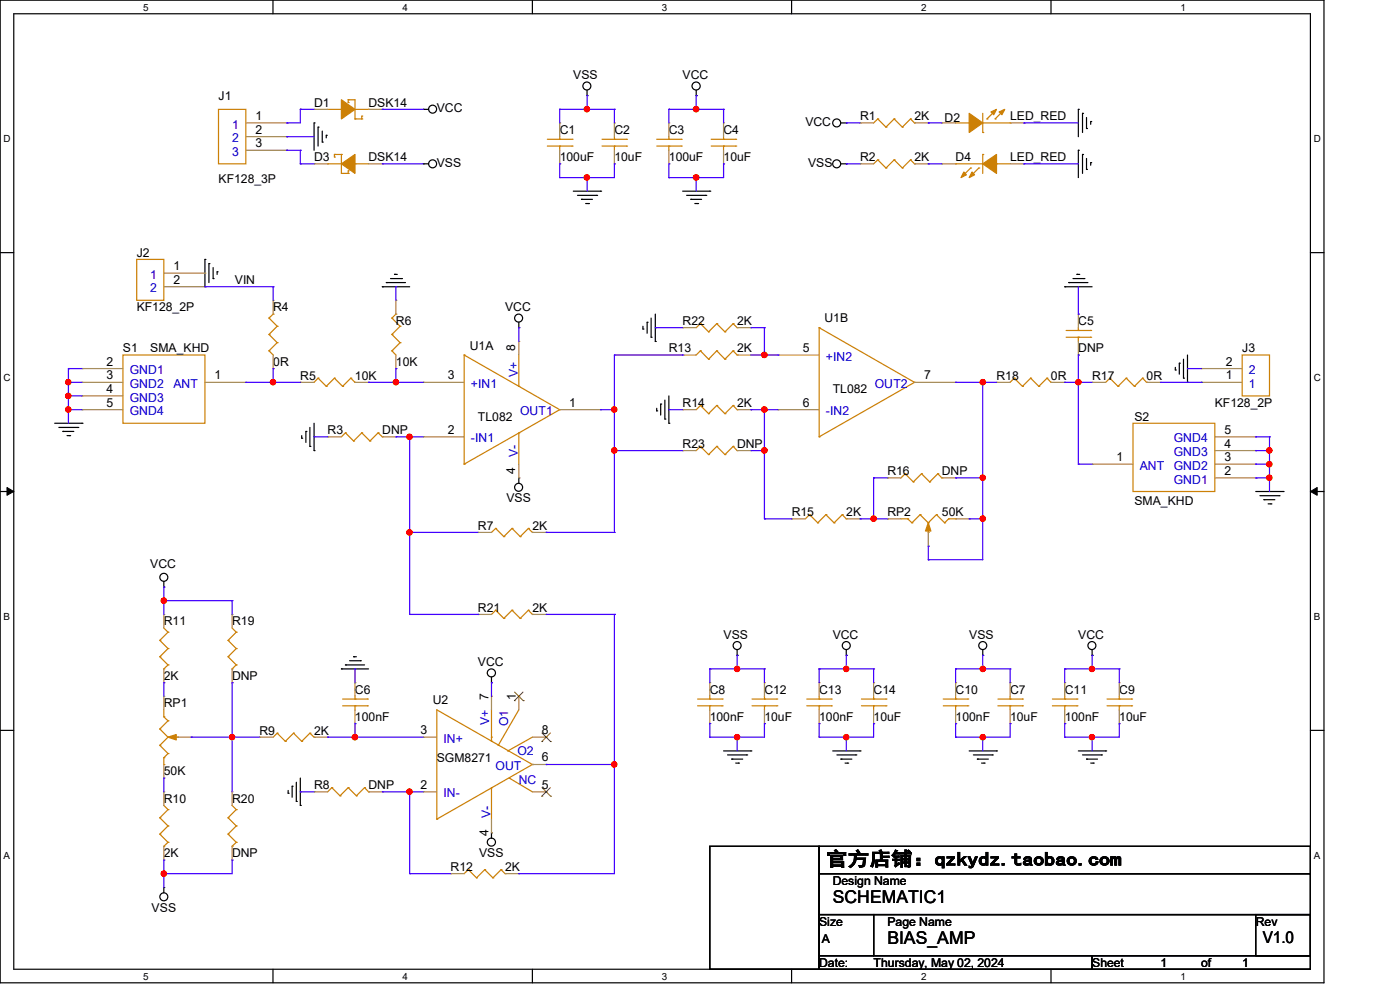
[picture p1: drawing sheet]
<svg xmlns="http://www.w3.org/2000/svg" width="297mm" height="210mm" viewBox="0 0 297 210" stroke-linecap="round" stroke-linejoin="round" font-family="sans-serif">
<path d="M0 0h280.9v208.5h-280.9zM2.9 2.9h275.1v202.7h-275.1z" fill="none" stroke="#000" stroke-width=".25"/>
<g fill="#fff">
<path d="M30.4 .3h1.1v2.4h-1.1z"/>
<path d="M30.4 205.9h1.1v2.3h-1.1z"/>
</g>
<path d="M57.9 0v2.9M57.9 205.6v2.9" fill="none" stroke="#000" stroke-width=".25"/>
<g fill="#fff">
<path d="M85.4 .3h1.1v2.4h-1.1z"/>
<path d="M85.4 205.9h1.1v2.3h-1.1z"/>
</g>
<path d="M112.9 0v2.9M112.9 205.6v2.9" fill="none" stroke="#000" stroke-width=".25"/>
<g fill="#fff">
<path d="M140.4 .3h1.2v2.4h-1.2z"/>
<path d="M140.4 205.9h1.2v2.3h-1.2z"/>
</g>
<path d="M167.9 0v2.9M167.9 205.6v2.9" fill="none" stroke="#000" stroke-width=".25"/>
<g fill="#fff">
<path d="M195.4 .3h1.2v2.4h-1.2z"/>
<path d="M195.4 205.9h1.2v2.3h-1.2z"/>
</g>
<path d="M223 0v2.9M223 205.6v2.9" fill="none" stroke="#000" stroke-width=".25"/>
<g fill="#fff">
<path d="M250.4 .3h1.2v2.4h-1.2z"/>
<path d="M250.4 205.9h1.2v2.3h-1.2z"/>
<path d="M.8 28.2h1.4v2.4h-1.4z"/>
<path d="M278.7 28.2h1.5v2.4h-1.5z"/>
<path d="M.8 78.9h1.4v2.3h-1.4z"/>
<path d="M278.7 78.9h1.5v2.3h-1.5z"/>
</g>
<path d="M0 53.6h2.9M278 53.6h2.9" fill="none" stroke="#000" stroke-width=".25"/>
<g fill="#fff">
<path d="M.8 129.6h1.3v2.3h-1.3z"/>
<path d="M278.7 129.6h1.4v2.3h-1.4z"/>
</g>
<path d="M0 104.3h2.9M278 104.3h2.9" fill="none" stroke="#000" stroke-width=".25"/>
<path d="M1.5 103.4l1.4 .9-1.4 .8zM278 104.3l1.4-.9v1.7z" fill="#000" stroke="#000" stroke-width=".21"/>
<g fill="#fff">
<path d="M.8 180.3h1.3v2.3h-1.3z"/>
<path d="M278.7 180.3h1.4v2.3h-1.4z"/>
</g>
<g fill="none" stroke="#000" stroke-width=".25">
<path d="M124.5 19.1v1.2M147.7 19.1v1.2M66.6 26.1h.1M66.6 26.1v5.8M67.5 27h.1M67.5 27v4M68.4 30.1h.1M68.4 27.8v2.3M69.2 28.7h.1M69.2 28.7v.6M89.8 34.8h.1M89.8 23.2h.1"/>
<path d="M89.8 34.8h1.1M89.8 23.2h1.1M124.5 20.3h.1M147.7 20.3h.1M178.4 26.1h1.1M178.4 34.8h1.1M179.5 26.1h.1M179.5 34.8h.1M228.8 23.2h.1M228.8 31.9h.1M228.8 23.2v5.8M228.8 31.9v5.8"/>
<path d="M229.7 24h.1M229.7 32.8h.1M229.7 24v4.1M229.7 32.8v4M230.5 27.3h.1M230.5 35.9h.1M230.5 24.9v2.4M230.5 33.6v2.3M231.4 25.8h.1M231.4 34.5h.1M231.4 25.8v.6M231.4 34.5v.6"/>
<path d="M43.5 55h.1M43.5 55v5.8M44.3 55.9h.1M44.3 55.9v4M45.2 59.1h.1M45.2 56.8v2.3M46.1 57.7h.1M46.1 57.7v.5M82 59.9h.1M82 59.9h4M82.8 59.1h2.4M83.7 58.2h.1"/>
<path d="M83.7 58.2h.6M85.2 59.1h.1M121.6 40.6h5.8M122.5 41.4h4.1M123.4 42.3h.1M123.4 42.3h2.3M124.2 43.2h.6M124.8 43.2h.1M126.6 41.4h.1M127.4 40.6h.1M144.8 40.6h5.8M145.7 41.4h4"/>
<path d="M146.6 42.3h.1M146.6 42.3h2.2M147.4 43.2h.6M148 43.2h.1M149.7 41.4h.1M150.6 40.6h.1M226.7 59.9h.1M226.7 59.9h4.1M227.6 59.1h2.4M228.5 58.2h.1M228.5 58.2h.6M230 59.1h.1"/>
<path d="M81.1 60.8h.1M81.1 60.8h5.8M110.1 69.5h.1M110.1 68.4v1.1M136.4 69.8h.1M136.4 69.2v.6M137.3 68.4h.1M137.3 68.4v2.3M138.1 71.5h.1M138.1 67.5v4M139 72.4h.1M139 66.6v5.8"/>
<path d="M225.9 60.8h.1M225.9 60.8h5.8M249.3 78.5h.1M249.3 77.9v.6M250.2 77h.1M250.2 77v2.4M251.1 76.2v4M251.9 75.3v5.8M11.6 89.8h5.8M12.5 90.7h4M13.3 91.5h.1M13.3 91.5h2.4"/>
<path d="M14.2 92.4h.6M14.8 92.4h.1M16.5 90.7h.1M17.4 89.8h.1M64 93h.1M64 92.4v.6M64.9 91.5h.1M64.9 91.5v2.4M65.7 94.7h.1M65.7 90.7v4M66.6 95.6h.1M66.6 89.8v5.8"/>
<path d="M139.3 87.2h.1M139.3 86.6v.6M140.2 85.7h.1M140.2 85.7v2.4M141.1 88.9h.1M141.1 84.9v4M141.9 89.8h.1M141.9 84v5.8M251.1 80.2h.1M251.9 81.1h.1M110.1 101.4h.1M110.1 101.4v1.1"/>
<path d="M266.4 104.3h5.8M267.3 105.2h4.1M268.1 106h.1M268.1 106h2.4M269 106.9h.6M269.6 106.9h.1M271.4 105.2h.1M272.2 104.3h.1M34.8 124.5h.1M34.8 123.4v1.1M75 139.3h.1M75 139.3h.6"/>
<path d="M156.4 139h.1M156.4 137.8v1.2M179.5 139h.1M179.5 137.8v1.2M208.5 139h.1M208.5 137.8v1.2M231.7 139h.1M231.7 137.8v1.2M0 154.9h2.9M72.4 141.9h.1M72.4 141.9h5.8M73.3 141.1h.1"/>
<path d="M73.3 141.1h4M74.2 140.2h2.3M76.5 140.2h.1M104.3 144.8h.1M104.3 143.6v1.2M153.5 159.3h5.8M159.3 159.3h.1M176.7 159.3h5.8M182.5 159.3h.1M205.6 159.3h5.8M211.4 159.3h.1M228.8 159.3h5.8"/>
<path d="M234.6 159.3h.1M278 154.9h2.9M61.1 168.3h.1M61.1 167.7v.6M62 166.8h.1M62 166.8v2.3M62.9 170h.1M62.9 165.9v4.1M63.7 170.9h.1M63.7 165.1v5.8M104.3 176.7h.1M104.3 176.7v1.1"/>
<path d="M150.6 179.5h23.2v26.1h-23.2zM154.3 160.1h4.1M155.2 161h.1M155.2 161h2.4M156.1 161.9h.6M156.7 161.9h.1M158.4 160.1h.1M173.8 179.5h104.2v5.8h-104.2zM177.5 160.1h4.1M178.4 161h.1M178.4 161h2.3M179.3 161.9h.5"/>
<path d="M179.8 161.9h.1M181.6 160.1h.1M206.5 160.1h4M207.3 161h.1M207.3 161h2.4M208.2 161.9h.6M208.8 161.9h.1M210.5 160.1h.1M229.7 160.1h4M230.5 161h.1M230.5 161h2.3M231.4 161.9h.5"/>
<path d="M231.9 161.9h.1M233.7 160.1h.1M34.8 188.3h.1M34.8 188.3v1.1M173.8 185.3h104.2v8.7h-104.2zM173.8 194h11.5v8.7h-11.5zM185.3 194h92.7v8.7h-92.7zM266.4 194h11.6v8.7h-11.6zM173.8 202.7h57.9v2.9h-57.9zM231.7 202.7h46.3v2.9h-46.3z"/>
<circle cx="124.5" cy="18.2" r=".85"/>
<circle cx="147.7" cy="18.3" r=".86"/>
<circle cx="91.8" cy="34.8" r=".85"/>
<circle cx="91.8" cy="23.2" r=".85"/>
<circle cx="177.5" cy="26.1" r=".85"/>
<circle cx="177.5" cy="34.8" r=".85"/>
<circle cx="110" cy="67.5" r=".85"/>
<circle cx="110" cy="103.4" r=".85"/>
<circle cx="34.8" cy="122.5" r=".85"/>
<circle cx="156.4" cy="136.9" r=".85"/>
<circle cx="179.5" cy="136.9" r=".85"/>
<circle cx="208.5" cy="136.9" r=".85"/>
<circle cx="231.6" cy="136.9" r=".85"/>
<circle cx="104.3" cy="142.8" r=".86"/>
<circle cx="104.3" cy="178.7" r=".86"/>
<circle cx="34.8" cy="190.2" r=".85"/>
</g>
<g fill="none" stroke="#cc8006" stroke-width=".25">
<path d="M46.4 23.2h5.8v11.6h-5.8zM69.5 34.8h.1M69.5 34.8h2.9M69.5 23.2h2.9M71 32.8h.1M71 33.3h.1M71 32.8h1.4M71 32.8v.5M72.4 23.2h.1M72.4 32.8h.1M72.4 32.8v4h1.5M73.9 21.2h.1"/>
<path d="M73.9 21.8h.1M73.9 36.8h.1M73.9 36.2h.1M73.9 21.2h1.4v4M73.9 21.2v.6M73.9 36.2v.6M75.3 25.2h.1M75.3 34.8h.1M75.3 34.8h2.9M75.3 23.2h2.9M75.3 25.2h1.5M76.8 25.2h.1"/>
<path d="M76.8 24.6h.1M76.8 24.6v.6M78.2 23.2h.1M116.1 31h5.3M116.1 29.5h5.3M118.7 29.5h.1M118.7 31h.1M118.7 29v.5M118.7 31v.9M121.4 31h.1M121.4 29.5h.1M127.7 31h5.2"/>
<path d="M127.7 29.5h5.2M130.3 29.5h.1M130.3 31h.1M130.3 29v.5M130.3 31v.9M132.9 31h.1M132.9 29.5h.1M139.3 31h5.2M139.3 29.5h5.2M141.9 29.5h.1M141.9 31h.1M141.9 29v.5"/>
<path d="M141.9 31v.9M144.5 31h.1M144.5 29.5h.1M150.9 31h5.2M150.9 29.5h5.2M153.5 29.5h.1M153.5 31h.1M153.5 29v.5M153.5 31v.9M156.1 31h.1M156.1 29.5h.1M186.2 33.9h.1"/>
<path d="M186.2 25.2h.1M186.2 33.9l-.9 .9M186.2 33.9l1.8 1.7M186.2 25.2l-.9 .9M186.2 25.2l1.8 1.8M188 35.6h.1M188 27h.1M189.7 33.9h.1M189.7 25.2h.1M189.7 33.9l-1.7 1.7M189.7 33.9l1.7 1.7M189.7 25.2l-1.7 1.8"/>
<path d="M189.7 25.2l1.7 1.8M191.4 35.6h.1M191.4 27h.1M193.2 33.9h.1M193.2 25.2h.1M193.2 33.9l-1.8 1.7M193.2 33.9l.8 .9M193.2 25.2l-1.8 1.8M193.2 25.2l.8 .9M194 34.8h.1M194 26.1h.1M202.7 34.8h.1"/>
<path d="M202.7 34.8h5.8M202.7 26.1h2.9M205.6 26.1h.1M205.9 35.6h.1M205.9 35.6l-1.7 1.8M207.6 35.6h.1M207.6 35.6l-1.7 1.8M208.5 32.8h.1M208.5 28.1h.1M208.5 24v4.1M208.5 32.8v4M208.5 26.1h5.8"/>
<path d="M209.4 25.2h.1M211.1 25.2h.1M211.1 23.5l-1.7 1.7M211.4 34.8h.1M211.4 34.8h2.9M212.9 23.5l-1.8 1.7M214.3 26.1h.1M29 55h5.8v8.7h-5.8zM26.1 75.3h17.4v14.5h-17.4zM57.1 74.4h.1M57.1 71h.1M57.1 67.5h.1"/>
<path d="M57.1 74.4l.9 .9M57.1 71l1.7 1.7M57.1 67.5l1.7 1.7M58 66.6h.1M58 66.6l-.9 .9M58.8 72.7h.1M58.8 69.2h.1M58.8 72.7l-1.7 1.7M58.8 69.2l-1.7 1.8M83.1 74.4h.1M83.1 71h.1M83.1 67.5h.1"/>
<path d="M83.1 74.4l.9 .9M83.1 71l1.8 1.7M83.1 67.5l1.8 1.7M84 66.6h.1M84 66.6l-.9 .9M84.9 72.7h.1M84.9 69.2h.1M84.9 72.7l-1.8 1.7M84.9 69.2l-1.8 1.8M98.5 75.3h.1M98.5 75.3l20.2 11.6M98.5 75.3v23.2"/>
<path d="M110.1 75.3v6.7M148.6 74.4h.1M148.6 68.7h.1M148.6 74.4l-.9 .9M148.6 74.4l1.7 1.8M148.6 68.7l-.9 .8M148.6 68.7l1.7 1.7M150.3 76.2h.1M150.3 70.4h.1M152.1 74.4h.1M152.1 68.7h.1M152.1 68.7l-1.8 1.7"/>
<path d="M152.1 74.4l-1.8 1.8M152.1 74.4l1.7 1.8M152.1 68.7l1.7 1.7M153.8 76.2h.1M153.8 70.4h.1M155.5 74.4h.1M155.5 68.7h.1M155.5 68.7l-1.7 1.7M155.5 74.4l-1.7 1.8M155.5 74.4l.9 .9M155.5 68.7l.9 .8M156.4 75.3h.1"/>
<path d="M156.4 69.5h.1M173.8 69.5h.1M173.8 69.5v23.2M173.8 69.5l20.2 11.6M226.2 71.5h5.2M226.2 70.1h5.2M228.8 70.1h.1M228.8 71.5h.1M228.8 69.5v.6M228.8 71.5v.9M231.4 71.5h.1M231.4 70.1h.1"/>
<path d="M263.5 75.3h5.8v8.7h-5.8zM67.5 80.2h.1M67.5 80.2l-.9 .9M67.5 80.2l1.7 1.8M69.2 82h.1M71 80.2h.1M71 80.2l-1.8 1.8M71 80.2l1.7 1.8M72.7 82h.1M73.3 91.8h.1M73.3 91.8l-.9 .9M73.3 91.8l1.7 1.8"/>
<path d="M74.4 80.2h.1M74.4 80.2l-1.7 1.8M74.4 80.2l.9 .9M75 93.6h.1M75.3 81.1h.1M76.8 91.8h.1M76.8 91.8l-1.8 1.8M76.8 91.8l1.7 1.8M78.5 93.6h.1M80.2 91.8h.1M80.2 91.8l-1.7 1.8M80.2 91.8l.9 .9"/>
<path d="M81.1 92.7h.1M98.5 98.5h.1M110.1 82h.1M110.1 91.8h.1M110.1 91.8v6.7M118.7 86.9h.1M118.7 86.9l-20.2 11.6M148.6 94.7h.1M148.6 86h.1M148.6 94.7l-.9 .9M148.6 94.7l1.7 1.7M148.6 86l-.9 .9"/>
<path d="M148.6 86l1.7 1.8M150.3 96.4h.1M150.3 87.8h.1M152.1 94.7h.1M152.1 86h.1M152.1 94.7l-1.8 1.7M152.1 94.7l1.7 1.7M152.1 86l-1.8 1.8M152.1 86l1.7 1.8M153.8 96.4h.1M153.8 87.8h.1M155.5 94.7h.1"/>
<path d="M155.5 86h.1M155.5 86l-1.7 1.8M155.5 94.7l-1.7 1.7M155.5 94.7l.9 .9M155.5 86l.9 .9M156.4 95.6h.1M156.4 86.9h.1M173.8 92.7h.1M194 81.1h.1M194 81.1l-20.2 11.6M215.2 80.2h.1M215.2 80.2l-.9 .9"/>
<path d="M215.2 80.2l1.7 1.8M216.9 82h.1M218.7 80.2h.1M218.7 80.2l-1.8 1.8M218.7 80.2l1.7 1.8M220.4 82h.1M222.1 80.2h.1M222.1 80.2l-1.7 1.8M222.1 80.2l.9 .9M223 81.1h.1M235.5 80.2h.1M235.5 80.2l-.9 .9"/>
<path d="M235.5 80.2l1.7 1.8M237.2 82h.1M238.9 80.2h.1M238.9 80.2l-1.7 1.8M238.9 80.2l1.8 1.8M240.4 89.8h17.3v14.5h-17.3zM240.7 82h.1M242.4 80.2h.1M242.4 80.2l-1.7 1.8M242.4 80.2l.8 .9M243.2 81.1h.1M105.2 112.1h.1"/>
<path d="M105.2 112.1l-.9 .8M105.2 112.1l1.7 1.7M106.9 113.8h.1M108.6 112.1h.1M108.6 112.1l-1.7 1.7M108.6 112.1l1.8 1.7M110.4 113.8h.1M112.1 112.1h.1M112.1 112.1l-1.7 1.7M112.1 112.1l.8 .8M112.9 112.9h.1M171.7 109.2h.1"/>
<path d="M171.7 109.2l-.8 .9M171.7 109.2l1.8 1.7M173.5 110.9h.1M175.2 109.2h.1M175.2 109.2l-1.7 1.7M175.2 109.2l1.8 1.7M177 110.9h.1M178.7 109.2h.1M178.7 109.2l-1.7 1.7M178.7 109.2l.8 .9M179.5 110.1h.1M191.1 110.1h1.5"/>
<path d="M192 100.5h.1M192 100.5l-.9 .9M192 100.5l1.8 1.7M192.6 110.1h.1M192.6 110.1l.9 .8M193.5 110.9h.1M193.8 102.2h.1M195.2 109.2h.1M195.2 109.2l-1.7 1.7M195.2 109.2l1.7 1.7M195.5 100.5h.1M195.5 100.5l-1.7 1.7"/>
<path d="M195.5 100.5l1.7 1.7M196.9 110.9h.1M196.9 112.9h.1M196.9 112.4v.5M197.2 102.2h.1M198.7 109.2h.1M198.7 109.2l-1.8 1.7M198.7 109.2l1.7 1.7M199 100.5h.1M199 100.5l-1.8 1.7M199 100.5l.8 .9M199.8 101.4h.1"/>
<path d="M200.4 110.9h.1M201.3 110.1h.1M201.3 110.1h1.4M201.3 110.1l-.9 .8M202.7 110.1h.1M33.9 135.8h.1M33.9 139.3h.1M33.9 135.8l1.7 1.8M33.9 139.3l1.7 1.8M34.8 133.2l.8 .9M35.6 134.1h.1M35.6 137.6h.1"/>
<path d="M35.6 134.1l-1.7 1.7M35.6 137.6l-1.7 1.7M48.4 135.8h.1M48.4 139.3h.1M48.4 135.8l1.7 1.8M48.4 139.3l1.7 1.8M49.2 133.2l.9 .9M50.1 134.1h.1M50.1 137.6h.1M50.1 134.1l-1.7 1.7M50.1 137.6l-1.7 1.7M105.2 129.5h.1"/>
<path d="M105.2 129.5l-.9 .8M105.2 129.5l1.7 1.7M106.9 131.2h.1M108.6 129.5h.1M108.6 129.5l-1.7 1.7M108.6 129.5l1.8 1.7M110.4 131.2h.1M112.1 129.5h.1M112.1 129.5l-1.7 1.7M112.1 129.5l.8 .8M112.9 130.3h.1M33.9 154.6h.1"/>
<path d="M33.9 158.1h.1M33.9 154.6l1.7 1.8M33.9 158.1l1.7 1.8M34.8 152.1h.1M34.8 141.9h.1M34.8 150.6v1.5M34.8 152.1l.8 .8M35.6 152.9h.1M35.6 156.4h.1M35.6 159.9h.1M35.6 141.1h.1M35.6 152.9l-1.7 1.7"/>
<path d="M35.6 156.4l-1.7 1.7M35.6 159.9l-.8 .8M35.6 141.1l-.8 .8M37.1 156.4h.6M37.7 156.4h.1M49.2 141.9h.1M50.1 141.1h.1M50.1 141.1l-.9 .8M58.8 155.5h.1M58.8 155.5l1.7 1.8M58.8 155.5l-.8 .9M60.5 157.3h.1"/>
<path d="M62.3 155.5h.1M62.3 155.5l1.7 1.8M62.3 155.5l-1.8 1.8M64 157.3h.1M65.7 155.5h.1M65.7 155.5l-1.7 1.8M65.7 155.5l.9 .9M66.6 156.4h.1M72.7 149.7h5.2M72.7 148.3h5.2M75.3 148.3h.1M75.3 149.7h.1"/>
<path d="M75.3 147.7v.6M75.3 149.7v.9M77.9 149.7h.1M77.9 148.3h.1M104.3 156.4h.1M104.3 157.3h.1M104.3 150.6v6.7M105.7 158.1h.1M107.7 159.3h.1M110.1 150.6l-4.4 7.5M112.9 156.4l-5.2 2.9M148 149.7h5.2"/>
<path d="M148 148.3h5.2M150.6 148.3h.1M150.6 149.7h.1M150.6 147.7v.6M150.6 149.7v.9M153.2 149.7h.1M153.2 148.3h.1M159.6 149.7h5.2M159.6 148.3h5.2M162.2 148.3h.1M162.2 149.7h.1M162.2 147.7v.6"/>
<path d="M162.2 149.7v.9M164.8 149.7h.1M164.8 148.3h.1M171.2 149.7h5.2M171.2 148.3h5.2M173.8 148.3h.1M173.8 149.7h.1M173.8 147.7v.6M173.8 149.7v.9M176.4 149.7h.1M176.4 148.3h.1M182.8 149.7h5.2"/>
<path d="M182.8 148.3h5.2M185.3 148.3h.1M185.3 149.7h.1M185.3 147.7v.6M185.3 149.7v.9M188 149.7h.1M188 148.3h.1M200.1 149.7h5.2M200.1 148.3h5.2M202.7 148.3h.1M202.7 149.7h.1M202.7 147.7v.6"/>
<path d="M202.7 149.7v.9M205.3 149.7h.1M205.3 148.3h.1M211.7 149.7h5.2M211.7 148.3h5.2M214.3 148.3h.1M214.3 149.7h.1M214.3 147.7v.6M214.3 149.7v.9M216.9 149.7h.1M216.9 148.3h.1M223.3 149.7h5.2"/>
<path d="M223.3 148.3h5.2M225.9 148.3h.1M225.9 149.7h.1M225.9 147.7v.6M225.9 149.7v.9M228.5 149.7h.1M228.5 148.3h.1M234.9 149.7h5.2M234.9 148.3h5.2M237.4 148.3h.1M237.4 149.7h.1M237.4 147.7v.6"/>
<path d="M237.4 149.7v.9M240.1 149.7h.1M240.1 148.3h.1M33.9 173.5h.1M33.9 177h.1M33.9 173.5l1.7 1.7M33.9 177l1.7 1.7M34.8 160.7h.1M34.8 162.2h.1M34.8 179.5h.1M34.8 160.7v1.5M34.8 170.9l.8 .8"/>
<path d="M35.6 171.7h.1M35.6 175.2h.1M35.6 178.7h.1M35.6 171.7l-1.7 1.8M35.6 175.2l-1.7 1.8M35.6 178.7l-.8 .8M48.4 173.5h.1M48.4 177h.1M48.4 173.5l1.7 1.7M48.4 177l1.7 1.7M49.2 179.5h.1M49.2 170.9l.9 .8"/>
<path d="M50.1 171.7h.1M50.1 175.2h.1M50.1 178.7h.1M50.1 171.7l-1.7 1.8M50.1 175.2l-1.7 1.8M50.1 178.7l-.9 .8M70.4 167.1h.1M70.4 167.1l-.9 .9M70.4 167.1l1.7 1.7M72.1 168.8h.1M73.9 167.1h.1M73.9 167.1l-1.8 1.7"/>
<path d="M73.9 167.1l1.7 1.7M75.6 168.8h.1M77.3 167.1h.1M77.3 167.1l-1.7 1.7M77.3 167.1l.9 .9M78.2 168h.1M92.7 173.8h.1M104.3 167.1h.1M104.3 167.1v6.7M108 165.1h.1M108 165.1l4.9 2.9M112.9 162.2h.1"/>
<path d="M112.9 162.2l-20.2-11.6v23.2M112.9 162.2l-20.2 11.6M99.4 184.5h.1M99.4 184.5l-.9 .8M99.4 184.5l1.7 1.7M101.1 186.2h.1M102.8 184.5h.1M102.8 184.5l-1.7 1.7M102.8 184.5l1.8 1.7M104.6 186.2h.1M106.3 184.5h.1M106.3 184.5l-1.7 1.7"/>
<path d="M106.3 184.5l.8 .8M107.1 185.3h.1"/>
</g>
<g fill="none" stroke="#a84" stroke-width=".25">
<path d="M52.2 26.1h8.6M52.2 29h8.6M52.2 31.9h8.6M60.8 26.1h.1M60.8 29h.1M60.8 31.9h.1M66.6 23.2h.1M66.6 34.8h.1M66.6 34.8h2.9M66.6 23.2h2.9M78.2 34.8h2.9M78.2 23.2h2.9"/>
<path d="M81.1 23.2h.1M81.1 34.8h.1M118.7 26.1h.1M118.7 34.8h.1M118.7 26.1v2.9M118.7 31.9v2.9M130.3 26.1h.1M130.3 34.8h.1M130.3 26.1v2.9M130.3 31.9v2.9M141.9 26.1h.1M141.9 34.8h.1"/>
<path d="M141.9 26.1v2.9M141.9 31.9v2.9M153.5 26.1h.1M153.5 34.8h.1M153.5 26.1v2.9M153.5 31.9v2.9M182.5 34.8h.1M182.5 26.1h.1M182.5 34.8h2.8M182.5 26.1h2.8M194 34.8h2.9M194 26.1h2.9"/>
<path d="M196.9 34.8h.1M196.9 26.1h.1M199.8 34.8h.1M199.8 26.1h.1M199.8 34.8h2.9M199.8 26.1h2.9M214.3 34.8h2.9M214.3 26.1h2.9M217.2 34.8h.1M217.2 26.1h.1M34.8 58h8.7M43.5 58h.1"/>
<path d="M17.4 78.2h.1M17.4 78.2h8.7M34.8 60.8h8.7M43.5 60.8h.1M58 78.2h.1M58 63.7h.1M58 63.7v2.9M58 75.3v2.9M84 78.2h.1M84 63.7h.1M84 63.7v2.9M84 75.3v2.9"/>
<path d="M110.1 72.4h.1M110.1 72.4v2.9M144.8 75.3h.1M144.8 69.5h.1M144.8 75.3h2.9M144.8 69.5h2.9M156.4 75.3h2.9M156.4 69.5h2.9M159.3 75.3h.1M159.3 69.5h.1M165.1 75.3h.1M165.1 75.3h8.7"/>
<path d="M228.8 66.6h.1M228.8 75.3h.1M228.8 66.6v2.9M228.8 72.4v2.9M254.8 78.2h.1M254.8 78.2h8.7M17.4 81.1h.1M17.4 84h.1M17.4 86.9h.1M17.4 81.1h8.7M17.4 84h8.7M17.4 86.9h8.7"/>
<path d="M43.5 81.1h8.7M52.2 81.1h.1M63.7 81.1h.1M63.7 81.1h2.9M69.5 92.7h.1M69.5 92.7h2.9M75.3 81.1h2.9M78.2 81.1h.1M81.1 92.7h2.9M84 92.7h.1M89.8 81.1h.1M89.8 92.7h.1"/>
<path d="M89.8 92.7h8.7M89.8 81.1h8.7M110.1 98.5v2.9M118.7 86.9h8.7M127.4 86.9h.1M144.8 95.6h.1M144.8 86.9h.1M144.8 95.6h2.9M144.8 86.9h2.9M156.4 95.6h2.9M156.4 86.9h2.9M159.3 95.6h.1"/>
<path d="M159.3 86.9h.1M165.1 86.9h.1M165.1 86.9h8.7M194 81.1h8.7M202.7 81.1h.1M211.4 81.1h.1M211.4 81.1h2.9M223 81.1h2.9M225.9 81.1h.1M231.7 98.5h.1M231.7 81.1h.1M231.7 98.5h8.7"/>
<path d="M231.7 81.1h2.9M243.2 81.1h3M246.2 81.1h.1M254.8 81.1h.1M254.8 81.1h8.7M257.7 98.5h8.7M257.7 95.6h8.7M257.7 92.7h8.7M266.4 98.5h.1M266.4 95.6h.1M266.4 92.7h.1M101.4 112.9h.1"/>
<path d="M101.4 112.9h2.9M110.1 101.4h.1M112.9 112.9h3M115.9 112.9h.1M168 110.1h.1M168 110.1h2.9M179.5 110.1h3M182.5 110.1h.1M188.3 101.4h.1M188.3 110.1h.1M188.3 101.4h2.8M188.3 110.1h2.8"/>
<path d="M196.9 115.9h.1M196.9 112.9v3M199.8 101.4h2.9M202.7 101.4h.1M202.7 110.1h2.9M205.6 110.1h.1M257.7 101.4h8.7M266.4 101.4h.1M34.8 130.3h.1M34.8 130.3v2.9M49.2 130.3h.1M49.2 130.3v2.9"/>
<path d="M101.4 130.3h.1M101.4 130.3h2.9M112.9 130.3h3M115.9 130.3h.1M34.8 147.7h.1M34.8 144.8h.1M34.8 141.9v2.9M34.8 147.7v2.9M37.7 156.4h2.9M40.6 156.4h.1M49.2 144.8h.1M49.2 141.9v2.9"/>
<path d="M55 156.4h.1M55 156.4h3M66.6 156.4h2.9M69.5 156.4h.1M75.3 144.8h.1M75.3 153.5h.1M75.3 144.8v2.9M75.3 150.6v2.9M89.8 156.4h.1M89.8 156.4h2.9M104.3 147.7h.1M104.3 147.7v2.9"/>
<path d="M110.1 147.7h.1M110.1 147.7v2.9M112.9 156.4h3M115.9 156.4h.1M150.6 144.8h.1M150.6 153.5h.1M150.6 144.8v2.9M150.6 150.6v2.9M162.2 144.8h.1M162.2 153.5h.1M162.2 144.8v2.9M162.2 150.6v2.9"/>
<path d="M173.8 144.8h.1M173.8 153.5h.1M173.8 144.8v2.9M173.8 150.6v2.9M185.3 144.8h.1M185.3 153.5h.1M185.3 144.8v2.9M185.3 150.6v2.9M202.7 144.8h.1M202.7 153.5h.1M202.7 144.8v2.9M202.7 150.6v2.9"/>
<path d="M214.3 144.8h.1M214.3 153.5h.1M214.3 144.8v2.9M214.3 150.6v2.9M225.9 144.8h.1M225.9 153.5h.1M225.9 144.8v2.9M225.9 150.6v2.9M237.4 144.8h.1M237.4 153.5h.1M237.4 144.8v2.9M237.4 150.6v2.9"/>
<path d="M34.8 165.1h.1M34.8 168h.1M34.8 162.2v2.9M34.8 168v2.9M34.8 179.5v3M49.2 168h.1M49.2 168v2.9M49.2 179.5v3M66.6 168h.1M66.6 168h2.9M78.2 168h2.9M81.1 168h.1"/>
<path d="M89.8 168h.1M89.8 168h2.9M104.3 176.7h.1M104.3 173.8v2.9M112.9 168h3M112.9 162.2h3M115.9 168h.1M115.9 162.2h.1M34.8 182.5h.1M49.2 182.5h.1M95.6 185.3h.1M95.6 185.3h2.9"/>
<path d="M107.1 185.3h3M110.1 185.3h.1"/>
</g>
<path d="M109.1 148.6h.1M109.2 146.8l1.8 1.8M111 146.8l-1.9 1.8M111 148.6h.1M114.9 157.3h.1M115 155.5l1.8 1.8M116.8 155.5l-1.9 1.8M116.8 157.3h.1M114.9 168.9h.1M115 167.1l1.8 1.8M116.8 167.1l-1.9 1.8M116.8 168.9h.1" fill="none" stroke="#804000" stroke-width=".21"/>
<g fill="#cc8006" stroke="#cc8006" stroke-width=".25">
<path d="M35.6 156.4l1.8-.6v1.2z"/>
<path d="M196.9 110.9l.6 1.7h-1.2z"/>
<path d="M208.5 34.8l2.9-2v4z" fill-rule="evenodd"/>
<path d="M204.5 36.5l.5 .6-1.1 .6z" fill-rule="evenodd"/>
<path d="M206.2 36.5l.6 .6-1.2 .6z" fill-rule="evenodd"/>
<path d="M72.4 21.2l2.9 2-2.9 2z" fill-rule="evenodd"/>
<path d="M205.6 24l2.9 2.1-2.9 2z" fill-rule="evenodd"/>
<path d="M212 23.7l1.1-.5-.5 1.1z" fill-rule="evenodd"/>
<path d="M210.2 23.7l1.2-.5-.6 1.1z" fill-rule="evenodd"/>
<path d="M72.4 34.8l2.9-2v4z" fill-rule="evenodd"/>
</g>
<g fill="none" stroke="#4200ff" stroke-width=".25">
<path d="M60.8 31.9h.1M60.8 26.1h.1M60.8 29h.1M60.8 31.9h2.9M60.8 29h5.8M63.7 31.9h.1M63.7 34.8h.1M63.7 23.2h.1M63.7 23.2v2.9h-2.9M63.7 34.8h2.9M63.7 23.2h2.9M63.7 31.9v2.9"/>
<path d="M81.1 34.8h.1M81.1 23.2h.1M81.1 34.8h8.7M81.1 23.2h8.7M118.7 23.2h.1M118.7 34.8h.1M118.7 37.7h.1M118.7 23.2h11.6M118.7 23.2v2.9M118.7 34.8v2.9M124.5 20.3h.1M124.5 23.2h.1"/>
<path d="M124.5 37.7h.1M124.5 20.3v2.9M124.5 37.7v2.9M130.3 23.2h.1M130.3 34.8h.1M130.3 23.2v2.9M130.3 34.8v2.9h-11.6M141.9 23.2h.1M141.9 34.8h.1M141.9 37.7h.1M141.9 23.2h11.6M141.9 23.2v2.9"/>
<path d="M141.9 34.8v2.9M147.7 20.3h.1M147.7 23.2h.1M147.7 37.7h.1M147.7 20.3v2.9M147.7 37.7v2.9M153.5 23.2h.1M153.5 34.8h.1M153.5 34.8v2.9h-11.6M153.5 23.2v2.9M179.5 26.1h.1M179.5 34.8h.1"/>
<path d="M179.5 26.1h3M179.5 34.8h3M196.9 26.1h.1M196.9 34.8h.1M196.9 26.1h2.9M196.9 34.8h2.9M217.2 26.1h.1M217.2 34.8h.1M217.2 26.1h11.6M217.2 34.8h11.6M14.5 78.2h.1M14.5 78.2h2.9"/>
<path d="M14.5 78.2v11.6M43.5 60.8h.1M43.5 60.8h14.5M58 60.8h.1M58 78.2h.1M58 60.8v2.9M58 78.2v2.9M84 78.2h.1M84 60.8h.1M84 60.8v2.9M84 78.2v2.9M110.1 69.5h.1"/>
<path d="M110.1 69.5v2.9M130.3 75.3h.1M130.3 75.3v37.6M130.3 75.3h14.5M139 69.5h.1M139 69.5h5.8M144.8 75.3h.1M159.3 75.3h5.8M159.3 69.5h2.9M162.2 75.3h.1M162.2 69.5h.1M162.2 69.5v5.8"/>
<path d="M165.1 75.3h.1M228.8 75.3h.1M228.8 66.6h.1M228.8 60.8v5.8M228.8 75.3v23.2M251.9 78.2h.1M251.9 78.2h2.9M14.5 81.1h.1M14.5 84h.1M14.5 86.9h.1M14.5 81.1h2.9M14.5 84h2.9"/>
<path d="M14.5 86.9h2.9M52.2 81.1h.1M52.2 81.1h11.5M58 81.1h.1M66.6 92.7h.1M66.6 92.7h2.9M78.2 81.1h.1M78.2 81.1h11.6M84 92.7h.1M84 81.1h.1M84 92.7h5.8M86.9 92.7h.1"/>
<path d="M86.9 92.7v37.6h14.5M127.4 86.9h.1M127.4 86.9h2.9M130.3 95.6h.1M130.3 95.6h14.5M141.9 86.9h.1M141.9 86.9h2.9M159.3 86.9h.1M159.3 86.9h5.8M159.3 95.6h2.9M162.2 95.6h.1M162.2 86.9h.1"/>
<path d="M162.2 86.9v23.2M202.7 81.1h.1M202.7 81.1h8.7M208.5 81.1h.1M208.5 81.1v37.6h-11.6M225.9 81.1h.1M225.9 81.1h5.8M228.8 98.5h.1M228.8 81.1h.1M228.8 98.5h2.9M246.2 81.1h8.6M254.8 81.1h.1"/>
<path d="M266.4 92.7h.1M266.4 95.6h.1M266.4 98.5h.1M266.4 92.7h2.9M266.4 95.6h2.9M266.4 98.5h2.9M269.3 92.7h.1M269.3 95.6h.1M269.3 98.5h.1M269.3 92.7v11.6M86.9 112.9h.1M86.9 112.9h14.5"/>
<path d="M115.9 112.9h.1M115.9 112.9h14.4M130.3 112.9h.1M162.2 110.1h.1M162.2 110.1h5.8M182.5 110.1h.1M182.5 110.1h5.8M185.3 101.4h.1M185.3 110.1h.1M185.3 101.4h3M185.3 101.4v8.7M196.9 115.9h.1"/>
<path d="M196.9 118.7h.1M196.9 115.9v2.8M202.7 101.4h.1M202.7 101.4h5.8M205.6 110.1h.1M205.6 110.1h2.9M208.5 101.4h.1M208.5 110.1h.1M266.4 101.4h.1M266.4 101.4h2.9M269.3 101.4h.1M34.8 124.5h.1"/>
<path d="M34.8 127.4h.1M34.8 124.5v5.8M34.8 127.4h14.4M49.2 127.4h.1M49.2 127.4v2.9M101.4 130.3h.1M115.9 130.3h14.4M130.3 130.3h.1M130.3 130.3v55h-20.2M156.4 139h.1M156.4 139v2.9M179.5 139h.1"/>
<path d="M179.5 139v2.9M208.5 139h.1M208.5 139v2.9M231.7 139h.1M231.7 139v2.9M34.8 144.8h.1M34.8 144.8v2.9M40.6 156.4h.1M40.6 156.4h14.4M49.2 144.8h.1M49.2 156.4h.1M49.2 144.8v23.2"/>
<path d="M69.5 156.4h.1M69.5 156.4h20.3M75.3 141.9h.1M75.3 153.5h.1M75.3 156.4h.1M75.3 141.9v2.9M75.3 153.5v2.9M104.3 144.8h.1M104.3 144.8v2.9M150.6 141.9h.1M150.6 153.5h.1M150.6 156.4h.1"/>
<path d="M150.6 141.9h11.6M150.6 141.9v2.9M150.6 153.5v2.9M156.4 141.9h.1M156.4 156.4h.1M156.4 156.4v2.9M162.2 141.9h.1M162.2 153.5h.1M162.2 141.9v2.9M162.2 153.5v2.9h-11.6M173.8 141.9h.1M173.8 153.5h.1"/>
<path d="M173.8 156.4h.1M173.8 141.9h11.5M173.8 141.9v2.9M173.8 153.5v2.9M179.5 141.9h.1M179.5 156.4h.1M179.5 156.4v2.9M185.3 141.9h.1M185.3 153.5h.1M185.3 141.9v2.9M185.3 153.5v2.9h-11.5M202.7 141.9h.1"/>
<path d="M202.7 153.5h.1M202.7 156.4h.1M202.7 141.9h11.6M202.7 141.9v2.9M202.7 153.5v2.9M208.5 141.9h.1M208.5 156.4h.1M208.5 156.4v2.9M214.3 141.9h.1M214.3 153.5h.1M214.3 153.5v2.9h-11.6M214.3 141.9v2.9"/>
<path d="M225.9 141.9h.1M225.9 153.5h.1M225.9 156.4h.1M225.9 141.9h11.5M225.9 141.9v2.9M225.9 153.5v2.9M231.7 141.9h.1M231.7 156.4h.1M231.7 156.4v2.9M237.4 141.9h.1M237.4 153.5h.1M237.4 153.5v2.9h-11.5"/>
<path d="M237.4 141.9v2.9M34.8 165.1h.1M34.8 165.1v2.9M63.7 168h.1M63.7 168h2.9M81.1 168h.1M81.1 168h8.7M86.9 168h.1M86.9 168v17.3M115.9 162.2h.1M115.9 162.2h14.4M130.3 162.2h.1"/>
<path d="M34.8 182.5h.1M34.8 185.3h.1M34.8 182.5v5.8M49.2 182.5h.1M49.2 182.5v2.8h-14.4M86.9 185.3h.1M86.9 185.3h8.7M110.1 185.3h.1"/>
</g>
<g fill="#f00" stroke="#f00" stroke-width=".25">
<circle cx="14.5" cy="81.1" r=".55"/>
<circle cx="14.5" cy="84" r=".55"/>
<circle cx="14.5" cy="86.9" r=".55"/>
<circle cx="147.7" cy="23.2" r=".56"/>
<circle cx="147.7" cy="37.6" r=".56"/>
<circle cx="124.5" cy="23.2" r=".55"/>
<circle cx="124.5" cy="37.6" r=".55"/>
<circle cx="269.3" cy="95.5" r=".55"/>
<circle cx="269.3" cy="101.3" r=".55"/>
<circle cx="269.3" cy="98.5" r=".55"/>
<circle cx="57.9" cy="81.1" r=".55"/>
<circle cx="162.2" cy="86.9" r=".56"/>
<circle cx="185.3" cy="110" r=".55"/>
<circle cx="208.5" cy="81.1" r=".55"/>
<circle cx="86.9" cy="112.9" r=".55"/>
<circle cx="86.9" cy="92.7" r=".55"/>
<circle cx="162.2" cy="75.3" r=".56"/>
<circle cx="228.8" cy="81.1" r=".55"/>
<circle cx="34.8" cy="185.3" r=".55"/>
<circle cx="34.8" cy="127.4" r=".55"/>
<circle cx="49.2" cy="156.4" r=".55"/>
<circle cx="208.5" cy="110" r=".55"/>
<circle cx="208.5" cy="101.3" r=".55"/>
<circle cx="208.5" cy="141.9" r=".55"/>
<circle cx="231.6" cy="141.9" r=".55"/>
<circle cx="208.5" cy="156.4" r=".55"/>
<circle cx="231.6" cy="156.4" r=".55"/>
<circle cx="84" cy="81.1" r=".55"/>
<circle cx="75.3" cy="156.4" r=".56"/>
<circle cx="86.9" cy="167.9" r=".55"/>
<circle cx="156.4" cy="141.9" r=".55"/>
<circle cx="179.5" cy="141.9" r=".55"/>
<circle cx="156.4" cy="156.4" r=".55"/>
<circle cx="179.5" cy="156.4" r=".55"/>
<circle cx="130.3" cy="162.2" r=".55"/>
<circle cx="130.3" cy="86.9" r=".55"/>
<circle cx="162.2" cy="95.5" r=".56"/>
<circle cx="130.3" cy="95.5" r=".55"/>
</g>
<text font-size="4" x="175.2" y="183.6">官方店铺：qzkydz.taobao.com</text>
<g font-size="3.7">
<text x="176.7" y="191.6">SCHEMATIC1</text>
<text x="188.3" y="200.3">BIAS_AMP</text>
</g>
<text font-size="3.5" x="267.9" y="200">V1.0</text>
<g font-size="2.6">
<text x="121.6" y="16.8">VSS</text>
<text x="144.8" y="16.8">VCC</text>
<text x="46.4" y="21.2">J1</text>
<text x="66.6" y="22.6">D1</text>
<text x="78.2" y="22.6">DSK14</text>
<text x="92.7" y="23.8">VCC</text>
<text x="54.2" y="25.4">1</text>
<text x="54.2" y="28.4">2</text>
<text x="118.7" y="28.4">C1</text>
<text x="130.3" y="28.4">C2</text>
<text x="141.9" y="28.4">C3</text>
<text x="153.5" y="28.4">C4</text>
<text x="170.9" y="26.7">VCC</text>
<text x="182.5" y="25.5">R1</text>
<text x="194" y="25.5">2K</text>
<text x="200.4" y="25.8">D2</text>
<text x="214.3" y="25.5">LED_RED</text>
<text x="54.2" y="31.2">3</text>
<text x="66.6" y="34.2">D3</text>
<text x="78.2" y="34.2">DSK14</text>
<text x="92.7" y="35.3">VSS</text>
<text x="118.7" y="34.2">100uF</text>
<text x="130.3" y="34.2">10uF</text>
<text x="141.9" y="34.2">100uF</text>
<text x="153.5" y="34.2">10uF</text>
<text x="171.4" y="35.3">VSS</text>
<text x="182.5" y="34.2">R2</text>
<text x="194" y="34.2">2K</text>
<text x="202.7" y="34.2">D4</text>
<text x="214.3" y="34.2">LED_RED</text>
<text x="46.4" y="38.8">KF128_3P</text>
<text x="29" y="54.5">J2</text>
<text x="36.8" y="57.3">1</text>
<text x="36.8" y="60.2">2</text>
<text x="49.8" y="60.2">VIN</text>
<text x="29" y="66">KF128_2P</text>
<text x="58" y="66">R4</text>
<text x="84" y="69">R6</text>
<text x="107.1" y="66">VCC</text>
<text x="144.8" y="69">R22</text>
<text x="156.4" y="69">2K</text>
<text x="174.9" y="68.4">U1B</text>
<text x="228.8" y="69">C5</text>
<text x="22.6" y="77.6">2</text>
<text x="26.1" y="74.8">S1</text>
<text x="31.9" y="74.8">SMA_KHD</text>
<text x="58" y="77.6">0R</text>
<text x="84" y="77.6">10K</text>
<text x="99.7" y="74.2">U1A</text>
<text x="109.3" y="74.4" transform="rotate(-90 109.3 74.4)">8</text>
<text x="141.9" y="74.8">R13</text>
<text x="156.4" y="74.8">2K</text>
<text x="170.3" y="74.7">5</text>
<text x="228.8" y="74.8">DNP</text>
<text x="260.1" y="77.6">2</text>
<text x="263.5" y="74.8">J3</text>
<text x="22.6" y="80.5">3</text>
<text x="22.6" y="83.4">4</text>
<text x="45.5" y="80.5">1</text>
<text x="63.7" y="80.5">R5</text>
<text x="75.3" y="80.5">10K</text>
<text x="95" y="80.5">3</text>
<text x="176.7" y="83.4">TL082</text>
<text x="196" y="80.5">7</text>
<text x="211.4" y="80.5">R18</text>
<text x="223" y="80.5">0R</text>
<text x="231.7" y="80.5">R17</text>
<text x="243.2" y="80.5">0R</text>
<text x="260.1" y="80.5">1</text>
<text x="22.6" y="86.3">5</text>
<text x="101.4" y="89.2">TL082</text>
<text x="120.8" y="86.3">1</text>
<text x="144.8" y="86.3">R14</text>
<text x="156.4" y="86.3">2K</text>
<text x="170.3" y="86.3">6</text>
<text x="240.7" y="89.2">S2</text>
<text x="257.7" y="86.3">KF128_2P</text>
<text x="69.5" y="92.1">R3</text>
<text x="81.1" y="92.1">DNP</text>
<text x="95" y="92">2</text>
<text x="144.8" y="95">R23</text>
<text x="156.4" y="95">DNP</text>
<text x="259.8" y="95">4</text>
<text x="259.8" y="92">5</text>
<text x="109.3" y="100.5" transform="rotate(-90 109.3 100.5)">4</text>
<text x="188.3" y="100.8">R16</text>
<text x="199.8" y="100.8">DNP</text>
<text x="236.9" y="97.8">1</text>
<text x="259.8" y="100.8">2</text>
<text x="259.8" y="97.8">3</text>
<text x="107.4" y="106.6">VSS</text>
<text x="240.7" y="107.2">SMA_KHD</text>
<text x="101.4" y="112.4">R7</text>
<text x="112.9" y="112.4">2K</text>
<text x="168" y="109.5">R15</text>
<text x="179.5" y="109.5">2K</text>
<text x="188.3" y="109.5">RP2</text>
<text x="199.8" y="109.5">50K</text>
<text x="31.9" y="120.5">VCC</text>
<text x="101.4" y="129.8">R21</text>
<text x="112.9" y="129.8">2K</text>
<text x="34.8" y="132.7">R11</text>
<text x="49.2" y="132.7">R19</text>
<text x="153.5" y="135.6">VSS</text>
<text x="176.7" y="135.6">VCC</text>
<text x="205.6" y="135.6">VSS</text>
<text x="228.8" y="135.6">VCC</text>
<text x="101.4" y="141.4">VCC</text>
<text x="34.8" y="144.2">2K</text>
<text x="49.2" y="144.2">DNP</text>
<text x="75.3" y="147.1">C6</text>
<text x="91.8" y="149.4">U2</text>
<text x="103.6" y="148.5" transform="rotate(-90 103.6 148.5)">7</text>
<text x="109.4" y="148.5" transform="rotate(-90 109.4 148.5)">1</text>
<text x="150.6" y="147.1">C8</text>
<text x="162.2" y="147.1">C12</text>
<text x="173.8" y="147.1">C13</text>
<text x="185.3" y="147.1">C14</text>
<text x="202.7" y="147.1">C10</text>
<text x="214.3" y="147.1">C7</text>
<text x="225.9" y="147.1">C11</text>
<text x="237.4" y="147.1">C9</text>
<text x="34.8" y="150">RP1</text>
<text x="55" y="155.8">R9</text>
<text x="66.6" y="155.8">2K</text>
<text x="75.3" y="152.9">100nF</text>
<text x="89.2" y="155.7">3</text>
<text x="115" y="155.7">8</text>
<text x="150.6" y="152.9">100nF</text>
<text x="162.2" y="152.9">10uF</text>
<text x="173.8" y="152.9">100nF</text>
<text x="185.3" y="152.9">10uF</text>
<text x="202.7" y="152.9">100nF</text>
<text x="214.3" y="152.9">10uF</text>
<text x="225.9" y="152.9">100nF</text>
<text x="237.4" y="152.9">10uF</text>
<text x="92.7" y="161.6">SGM8271</text>
<text x="115" y="161.5">6</text>
<text x="34.8" y="164.5">50K</text>
<text x="66.6" y="167.4">R8</text>
<text x="78.2" y="167.4">DNP</text>
<text x="89.2" y="167.3">2</text>
<text x="115" y="167.3">5</text>
<text x="34.8" y="170.3">R10</text>
<text x="49.2" y="170.3">R20</text>
<text x="103.6" y="177.2" transform="rotate(-90 103.6 177.2)">4</text>
<text x="34.8" y="181.9">2K</text>
<text x="49.2" y="181.9">DNP</text>
<text x="95.6" y="184.8">R12</text>
<text x="101.6" y="181.9">VSS</text>
<text x="107.1" y="184.8">2K</text>
<text x="176.7" y="187.7">Design Name</text>
<text x="32.2" y="193.5">VSS</text>
<text x="173.8" y="196.3">Size</text>
<text x="188.3" y="196.3">Page Name</text>
<text x="266.4" y="196.3">Rev</text>
<text x="174.3" y="200.1">A</text>
<text x="173.8" y="205.1">Date:</text>
<text x="185.3" y="205.1">Thursday, May 02, 2024</text>
<text x="231.7" y="205.1">Sheet</text>
<text x="246.2" y="205.1">1</text>
<text x="254.9" y="205.1">of</text>
<text x="263.5" y="205.1">1</text>
</g>
<g font-size="2.6" fill="#00c">
<text x="49.3" y="27.3">1</text>
<text x="49.3" y="30.2">2</text>
<text x="49.3" y="33.1">3</text>
<text x="31.9" y="59.1">1</text>
<text x="31.9" y="62">2</text>
<text x="175.2" y="76.5">+IN2</text>
<text x="27.5" y="79.4">GND1</text>
<text x="27.5" y="82.3">GND2</text>
<text x="36.8" y="82.3">ANT</text>
<text x="99.9" y="82.3">+IN1</text>
<text x="109.9" y="79.9" transform="rotate(-90 109.9 79.9)">V+</text>
<text x="185.6" y="82.3">OUT2</text>
<text x="265" y="82.3">1</text>
<text x="265" y="79.4">2</text>
<text x="27.5" y="85.2">GND3</text>
<text x="27.5" y="88.1">GND4</text>
<text x="110.3" y="88.1">OUT1</text>
<text x="175.2" y="88.1">-IN2</text>
<text x="99.9" y="93.9">-IN1</text>
<text x="249" y="93.9">GND4</text>
<text x="109.9" y="97" transform="rotate(-90 109.9 97)">V-</text>
<text x="241.8" y="99.7">ANT</text>
<text x="249" y="99.7">GND2</text>
<text x="249" y="96.8">GND3</text>
<text x="249" y="102.6">GND1</text>
<text x="103.8" y="153.8" transform="rotate(-90 103.8 153.8)">V+</text>
<text x="107.8" y="154" transform="rotate(-90 107.8 154)">O1</text>
<text x="94.1" y="157.6">IN+</text>
<text x="109.8" y="160.1">O2</text>
<text x="105.2" y="163.4">OUT</text>
<text x="110.1" y="166.2">NC</text>
<text x="94.1" y="169.2">IN-</text>
<text x="104.1" y="173.5" transform="rotate(-90 104.1 173.5)">V-</text>
</g>
<g font-size="2.1">
<text x="30.4" y="2.2">5</text>
<text x="85.4" y="2.2">4</text>
<text x="140.4" y="2.2">3</text>
<text x="195.4" y="2.2">2</text>
<text x="250.4" y="2.2">1</text>
<text x=".8" y="30.1">D</text>
<text x="278.7" y="30.1">D</text>
<text x=".8" y="80.8">C</text>
<text x="278.7" y="80.8">C</text>
<text x=".8" y="131.5">B</text>
<text x="278.7" y="131.5">B</text>
<text x=".8" y="182.2">A</text>
<text x="278.7" y="182.2">A</text>
<text x="30.4" y="207.8">5</text>
<text x="85.4" y="207.8">4</text>
<text x="140.4" y="207.8">3</text>
<text x="195.4" y="207.8">2</text>
<text x="250.4" y="207.8">1</text>
</g>
</svg>
